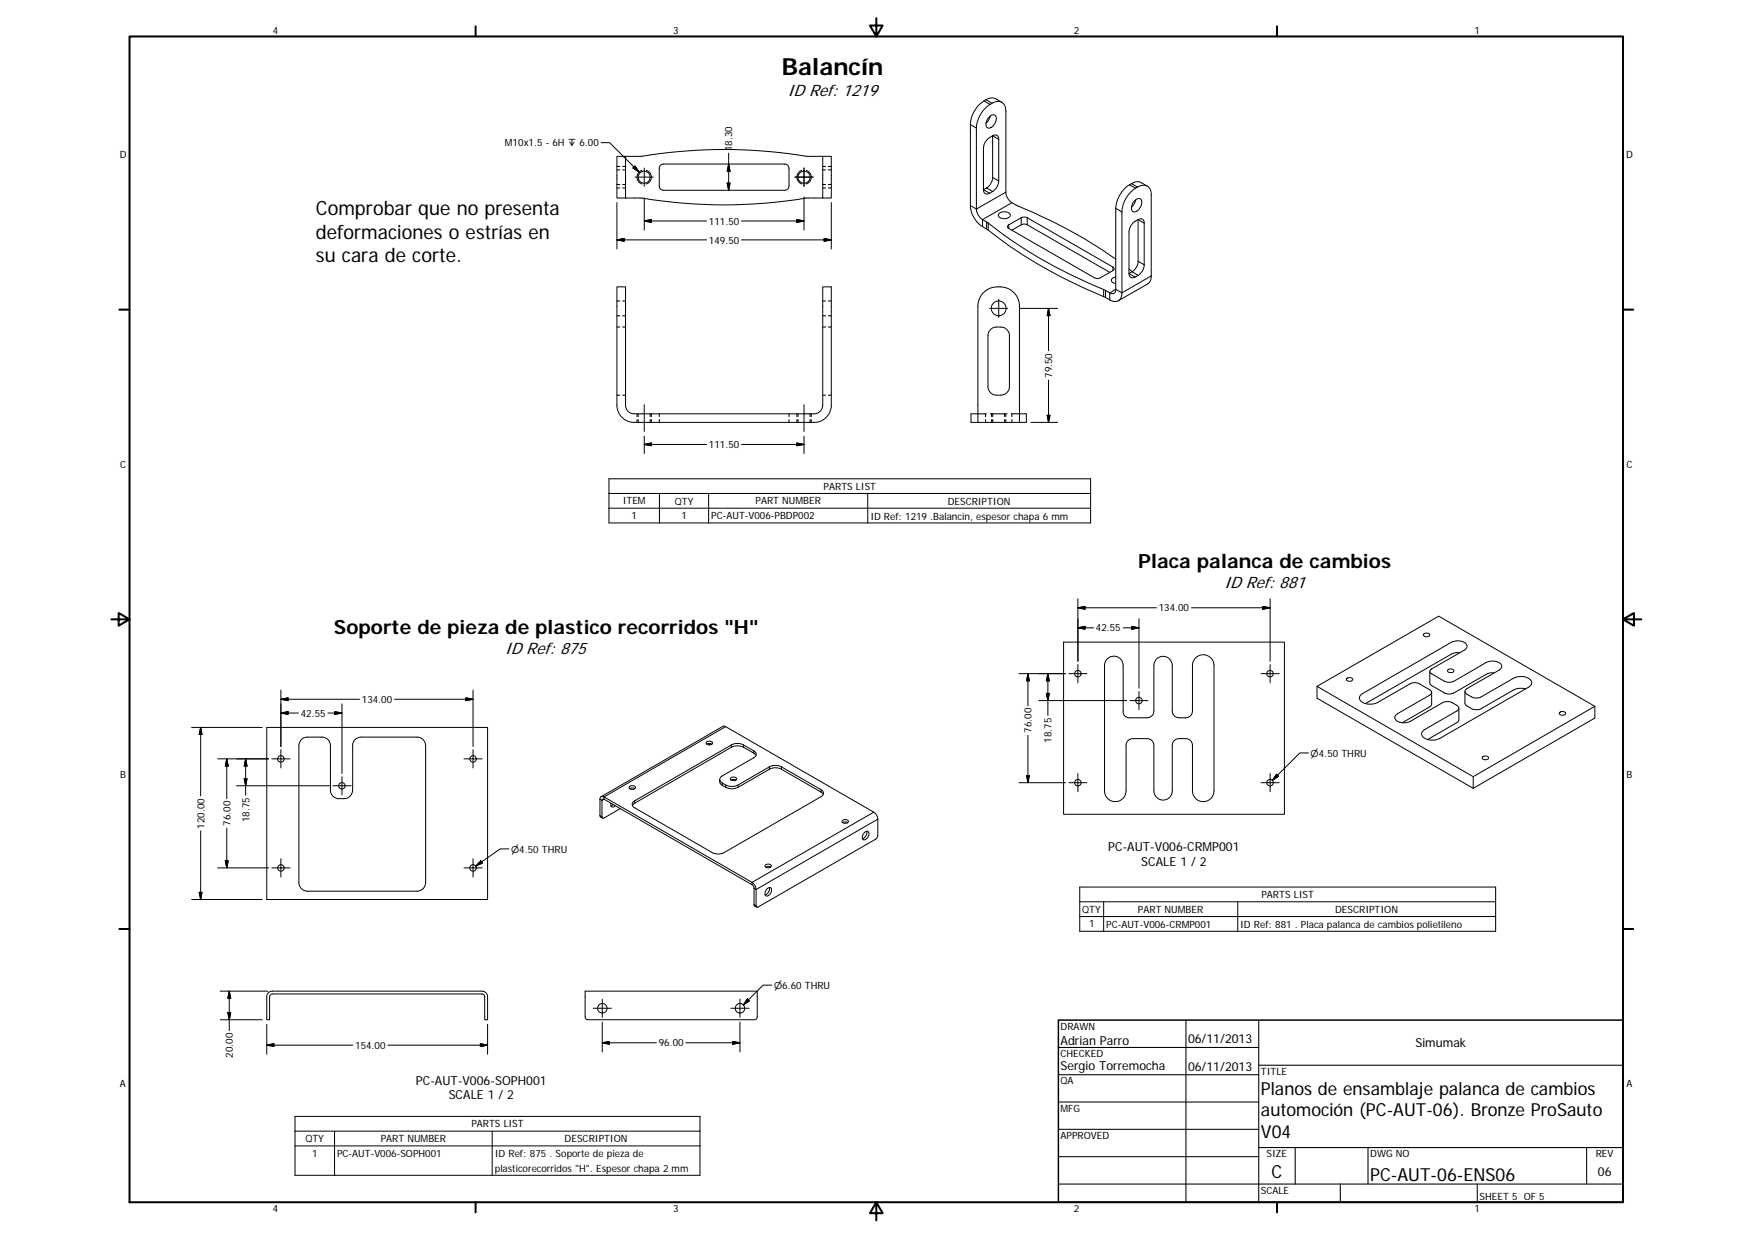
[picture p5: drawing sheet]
<svg xmlns="http://www.w3.org/2000/svg" width="420mm" height="297mm" viewBox="0 0 420 297" stroke-linecap="round" stroke-linejoin="round" font-family="sans-serif">
<g fill="none" stroke="#000" stroke-width=".24">
<path d="M144.2 34.2h2l7.1 7.1M147.9 37.5h2.1v10h-2.1zM150 37.5h3.5a123.7 123.7 0 0 1 40.3 0h3.5M152.3 39.8l1 1.5-1.5-1zM158.4 39.6l.7-.3h29.1a1.01 1.01 0 0 1 1 1.1v4.2a1.01 1.01 0 0 1-1 1h-29.1a1.01 1.01 0 0 1-1-1v-4.4zM174.7 39.3l.4 1.7h-.7zM174.7 36.7v8.9M197.3 37.5h2.1v10h-2.1zM232.7 29.9v19.4M232.7 29.9l1.5 .8M234.2 30.7v19.4M236 24.2l1.4 .8"/>
<path d="M236 24.2a7.3 7.3 0 0 0-3.3 5.7M236.5 23.9l-.5 .3M236.5 23.9a2.48 2.48 0 0 1 2.3-.2l1.5 .8M236.5 23.9l1.4 .9M237.2 28a.94 .94 0 0 1 1.3-.4 .94 .94 0 0 1 .4 1.3l-.1 .3a1.68 1.68 0 0 1-2.1 1.4 2.01 2.01 0 0 1 .5-2.6zM237.4 25a7.2 7.2 0 0 0-3.2 5.7M237.5 27.8l-.4 1-.7 .8M237.9 24.8l-.5 .2M237.9 24.8a2.01 2.01 0 0 1 2.4-.3 2.01 2.01 0 0 1 .9 2.2v19.4M238.1 32.6v9.9M238.1 32.6a.9 .9 0 0 1 1-.1 .9 .9 0 0 1 .4 .9M238.1 32.6l-1.3 .8a3.2 3.2 0 0 0-1 2.1v10"/>
<path d="M238.1 32.6l1.4 .8M239.5 33.4v10M147.9 48.6v11.1M147.9 57.5l1.8-.3v.6zM150 47.5h3.5a123.7 123.7 0 0 0 40.3 0h3.5M152.3 42.5h4.4M154 40.9a1.71 1.71 0 0 0-1.2 1.6 1.71 1.71 0 0 0 1.2 1.6M154.5 40.3v4.4M154.5 53l1.7-.4v.7zM154.5 53h14.9M154.5 47.5v7.7M155 40.9a1.71 1.71 0 0 1 1.2 1.6 1.71 1.71 0 0 1-1.2 1.6"/>
<path d="M169.4 57.5h-21.5M174.4 43.9h.7l-.4 1.7zM177.8 57.5h21.6M177.8 53h15M190.6 42.5h4.4M191.1 52.6l1.7 .4-1.7 .3zM192.3 40.9a1.72 1.72 0 0 0-1.2 1.6 1.72 1.72 0 0 0 1.2 1.6M192.8 40.3v4.4M192.8 47.2v8M193.4 40.9a1.71 1.71 0 0 1 1.2 1.6 1.71 1.71 0 0 1-1.2 1.6M197.6 57.2l1.8 .3-1.8 .3zM199.4 48.6v11.1"/>
<path d="M232.7 49.3l1.5 .8M232.7 49.3a6.2 6.2 0 0 0 2.9 5M234.2 50.1l.4 1.5 1 1M235.6 52.6l1 .6M235.6 52.6v1.7M235.6 54.3l1 .6M235.8 45.5a.9 .9 0 0 0 .5 .9 .9 .9 0 0 0 1-.1M235.8 45.5l1.5 .8M236.6 45.1l-.8 .4M236.6 45.1l1.5 .8M236.6 54.9l.4 .3M236.6 53.2v1.7"/>
<path d="M236.6 53.2l.4 .3M237 53.5a111.5 111.5 0 0 0 27.7 15.9M237 55.2a114.2 114.2 0 0 0 27.7 15.9M237 53.5v1.7M238.1 45.9l-.8 .4M238.1 42.5l1.4 .9M238.1 42.5l-.2 1-.4 .7-.9 .9M239.5 43.4l-.4 1.4-1 1.1M239.6 51.2a1.85 1.85 0 0 1 2.7 .3 1.67 1.67 0 0 1-2.8 .4l-.1-.3zM241.2 46.1l-7 4M241.2 46.1l.1 .7 .5 .9 .9 .9M241.9 54.8l20.6 11.8a1.45 1.45 0 0 0 1.4 0l3-1.7"/>
<path d="M241.9 53.9a.45 .45 0 0 0-.3 .4 .45 .45 0 0 0 .3 .5M241.9 53.9v.9M242.7 48.6l-7.1 4M242.7 48.6l1 .6a121.9 121.9 0 0 1 23.9 12.9M244.9 52.2l-3 1.7M244.9 53.9l-2.3 1.3M244.9 53.9l.5-.2 .9 .2M244.9 52.2v1.7M244.9 52.2l.7-.2 .7 .2M246.3 53.9l19.9 11.4M246.3 52.2v1.7M246.3 52.2l20.6 11.8"/>
<path d="M267.6 50l1.5 .8M267.6 50v19.4M269.1 50.8v19.4M270.9 44.3l1.4 .8M270.9 44.3a7.4 7.4 0 0 0-3.3 5.7M271.4 44a2.2 2.2 0 0 1 2.3-.2l1.4 .8M271.4 44l-.5 .3M271.4 44l1.4 .9M272.1 48.1a.92 .92 0 0 1 .8-.5 .92 .92 0 0 1 .9 .5 2.34 2.34 0 0 1-1.9 2.7 1.22 1.22 0 0 1-.4-1.8zM272.3 45.1a7.2 7.2 0 0 0-3.2 5.7M272.4 47.9l-.5 1.2-.6 .6M272.8 44.9a2 2 0 0 1 2.3-.3 2 2 0 0 1 1 2.2v19.3"/>
<path d="M272.8 44.9l-.5 .2M272.9 52.6v10M272.9 52.6a.89 .89 0 0 1 1.1-.1 .89 .89 0 0 1 .4 1M272.9 52.6l-1.3 .9-.5 .9-.3 1v10.2M272.9 52.6l1.5 .9M274.4 53.5v10M147.9 68.8h2.1v28.4a2.06 2.06 0 0 0 2.1 2h43.1a2.1 2.1 0 0 0 2.1-2v-28.4h2.1v28.4a4.1 4.1 0 0 1-4.2 4.1h-43.1a4.1 4.1 0 0 1-4.2-4.1zM235.7 70.3a5.1 5.1 0 0 1 5.4-1.3 5.1 5.1 0 0 1 3.4 4.4v27.9h-10v-27.9a4.9 4.9 0 0 1 1.2-3.1zM237.3 73.9h4.4M237.5 79l1-.5 1.5-.1a2.06 2.06 0 0 1 2.1 2.1v12.2a2.06 2.06 0 0 1-2.1 2h-1a2.1 2.1 0 0 1-2.1-2v-12.2l.2-.8zM239.5 71.8v4.3M244.6 73.9h9"/>
<path d="M251.4 73.9v10.2M251.4 73.9l.4 1.8h-.7zM264.7 69.4l.4 .2M264.7 71.1l.4 .2M264.7 69.4v1.7M265.1 69.6v1.7M265.1 71.3l1 .6M265.1 69.6l1 .6M266.1 70.2v1.7M266.9 64a.45 .45 0 0 1 .3 .5 .45 .45 0 0 1-.3 .4M266.9 64v.9M267.6 69.4a.89 .89 0 0 1-.4 .9 .89 .89 0 0 1-1.1-.1"/>
<path d="M267.6 69.4l1.5 .8M267.6 69.4l-1.5 .8M267.6 66.4a.82 .82 0 0 0-.8 .3 .82 .82 0 0 0-.1 .9l.9 .4M269.1 70.2a1.78 1.78 0 0 1-.9 1.9 1.78 1.78 0 0 1-2.1-.2M270.8 65.6a.89 .89 0 0 0 .4 .9 .89 .89 0 0 0 1-.1M270.8 65.6l1.4 .8M270.8 64.5l.7 .6M271.5 65.2l-.7 .4M271.5 65.2l1.4 .8M272.9 66l-.7 .4M272.9 62.6l1.5 .9M272.9 62.6l-.1 .8-.4 .9-.9 .9"/>
<path d="M274.4 63.5l-.4 1.4-1.1 1.1M276.1 66.1a2 2 0 0 1-.8 2l-7.1 4M276.1 66.1l-7 4.1M152.8 99.2v.7M154.5 97v6.4M156.2 99.2v.7M191.1 99.2v.7M192.8 97v6.4M194.6 99.2v.7M234.5 99.2h-1.6v2.1h1.6M237.8 99.2v.7M241.2 99.2v.7"/>
<path d="M244.5 99.2h1.6v2.1h-1.6M251.1 99.6h.7l-.4 1.7zM251.4 91.1v10.2M146 114.8h115.5v10.6h-115.5zM146 118.3h115.5M152.8 100.6v.7M154.5 106.6l1.7-.4v.7zM154.5 106.6h14.9M154.5 104.6v4.1M156.2 100.6v.7M158.1 118.3v7.1M169.9 118.3v7.1"/>
<path d="M191.1 106.2l1.7 .4-1.7 .3zM191.1 100.6v.7M192.8 104.6v4.1M192.8 106.6h-15M194.6 100.6v.7M208.1 118.3v7.1M237.8 100.6v.7M241.2 100.6v.7M247.2 101.3h6.4M146 121.8h115.5M255.1 153.9h52.9v41.3h-52.9zM258.5 145.7l1.7-.3v.7z"/>
<path d="M258.5 150.5l1.7-.3v.7zM258.5 145.7h18.9M258.5 150.5h3.8M258.5 143.5v15M258.5 159.3v4.4M265.4 158.1a2.24 2.24 0 0 1 2.5-.7 2.24 2.24 0 0 1 1.5 2.2v11a1.41 1.41 0 0 0 1.4 1.5h4.3a1.66 1.66 0 0 0 1.6-1.6v-10.9a2.2 2.2 0 0 1 2.2-2.3 2.2 2.2 0 0 1 2.2 2.3v10.9a1.66 1.66 0 0 0 1.7 1.6h1.5a1.66 1.66 0 0 0 1.7-1.6v-10.9a2.58 2.58 0 0 1 2.6-2.6 2.58 2.58 0 0 1 2.5 2.6v30a2.58 2.58 0 0 1-2.5 2.6 2.58 2.58 0 0 1-2.6-2.6v-10.9a1.63 1.63 0 0 0-1.7-1.6h-1.5a1.63 1.63 0 0 0-1.7 1.6v10.9a2.2 2.2 0 0 1-2.2 2.2 2.2 2.2 0 0 1-2.2-2.2v-10.9a1.63 1.63 0 0 0-1.6-1.6h-3.4a1.59 1.59 0 0 0-1.6 1.6v10.9a2.58 2.58 0 0 1-2.6 2.6 2.58 2.58 0 0 1-2.6-2.6v-30.3zM269.4 150.5h3.7M271.4 150.2l1.7 .3-1.7 .4zM273.1 148.3v16.7M285.7 145.7h18.9M302.9 145.4l1.7 .3-1.7 .4zM304.6 143.5v15"/>
<path d="M304.6 159.3v4.4M341.4 152.1a.9 .9 0 0 1 1.5 .2 .83 .83 0 0 1-.9 .4 .83 .83 0 0 1-.6-.6zM350.1 156.5h-.9l-1 .2-20.7 12M45.9 174.4h17M48.1 174.4l.3 1.7h-.6zM48.1 174.4v16.4M64 174.4h52.9v41.2h-52.9zM67.4 179.7v4.4M67.4 167.6l1.7-.3v.7zM67.4 170.9l1.7-.3v.7zM67.4 167.6h18.8M67.4 170.9h4.2"/>
<path d="M67.4 165.4v13.6M72.3 177.3l1.2-.6h3.7a2.02 2.02 0 0 1 2 2.1v10.6a2.06 2.06 0 0 0 2.1 2.1h1.2a2.06 2.06 0 0 0 2.1-2.1v-10.6a1.99 1.99 0 0 1 2-2.1h13.4a2.06 2.06 0 0 1 2.1 2.1v32.8a2.1 2.1 0 0 1-2.1 2.1h-26.2a2.06 2.06 0 0 1-2.1-2.1v-33.1zM78.6 170.9h3.4M80.3 170.6l1.7 .3-1.7 .4zM82 168.7v16.7M111.7 167.3l1.7 .3-1.7 .4zM113.4 179.7v4.4M113.4 167.6h-18.8M113.4 165.4v13.6M169.4 177.9a.83 .83 0 0 1 1.4 .4 .86 .86 0 0 1-1.4-.2zM169.5 178.4l.4-.2 .8 .2M170.3 178.3l-.2 .3"/>
<path d="M174 174.2l-29.1 16.9M174 174.2l-.6-.1-29.2 16.9M174 174.2l35.5 20.5M175.4 179.2l1.2-.4 1.7 .4M175.4 178.6v.6M175.4 178.6l-23.2 13.4M175.4 178.6a3.1 3.1 0 0 1 2.9 0M175.4 179.2l-23.2 13.4M178.3 178.6v.6M178.3 178.6l2.5 1.4M178.3 179.2l2.5 1.4M244.3 161.5h11.2"/>
<path d="M246.5 161.5l.4 1.7h-.7zM246.5 161.5v7.7M246.5 176.3v11.3M249.1 168h21.1M250.9 166.2h.7l-.3 1.8zM251.3 161.5l.3 1.7h-.7zM251.3 161.5v10M256.3 161.5h4.4M271 168h4.3M273.1 165.8v4.3M302.4 161.5h4.4M315.8 164.5l29.2-16.8 37.5 21.6-29.2 16.9"/>
<path d="M315.8 164.5v2.9l37.5 21.6M315.8 164.5l37.5 21.7M322.9 162.7a.89 .89 0 0 1 1.5 .3 .89 .89 0 0 1-1.5-.2zM326.4 166.6l21.6-12.6a2.88 2.88 0 0 1 3.8 .7v.5l-.4 .5-8.1 4.7a.62 .62 0 0 0-.4 .6 .62 .62 0 0 0 .4 .5l3.1 1.8a2.75 2.75 0 0 0 2.3 0l7.7-4.5a2.88 2.88 0 0 1 3.7 .7v.6l-.4 .4-7.9 4.6a.71 .71 0 0 0-.5 .7 .71 .71 0 0 0 .5 .6l1.1 .7a2.56 2.56 0 0 0 2.3 0l7.7-4.5a3.4 3.4 0 0 1 4.4 .8 1.14 1.14 0 0 1-.7 1.3l-21.3 12.3a3.4 3.4 0 0 1-4.3-.7 1.14 1.14 0 0 1 .7-1.4l7.7-4.4a.71 .71 0 0 0 .5-.7 .71 .71 0 0 0-.5-.7l-1.8-.9-1.5 .2-7.8 4.5a2.81 2.81 0 0 1-3.8-.7l.1-.7 .5-.4 7.7-4.4a.69 .69 0 0 0 .5-.7 .69 .69 0 0 0-.5-.6l-2.4-1.4a2.39 2.39 0 0 0-2.3 0l-7.7 4.4a3.4 3.4 0 0 1-4.3-.7l-.1-.6zM342.9 161v2.8l.2 .3 3.3 2a2.56 2.56 0 0 0 2.3 0l7.9-4.5 .7-.3h1.1M343.3 166v2.8l-.2 .4-6.8 4.1M347.3 160.5a.74 .74 0 0 1 .8-.2 .74 .74 0 0 1 .5 .7l-.2 .2a.8 .8 0 0 1-1.2-.5zM349.9 169.8v2.8l-.2 .4-7.3 4.3M365.9 165.1l-.6-.1a3.8 3.8 0 0 0-2.4 .4l-7.9 4.6a2.5 2.5 0 0 1-2.1-.1l-1.3-.8-.3-.4v-2.9M374 170.8l.2-.1a.73 .73 0 0 1 .8-.2 .73 .73 0 0 1 .4 .7 .84 .84 0 0 1-.8 .3 .84 .84 0 0 1-.6-.6zM382.5 169.3v2.8l-29.2 16.9M48.1 199.2v16.4"/>
<path d="M52.2 181.9h12.2M54.4 181.9v9.6M54.4 198.5v9.6M54.4 181.9l.3 1.8h-.7zM56.7 188.4h22.3M58.6 186.7h.6l-.3 1.7zM58.9 181.9v8.7M58.9 181.9l.3 1.8h-.6zM65.2 181.9h4.4M79.8 188.4h4.4M82 186.2v4.4M111.3 181.9h4.3"/>
<path d="M143.9 191.6v3.9M143.9 195.5l.5 .3M143.9 191.6l.5 .3M143.9 195.5l.1 .3 .5 .4M144.4 191.9v3.9M144.9 191.1a.59 .59 0 0 0-.7-.1 .59 .59 0 0 0-.3 .6M144.9 191.6l-.5 .3M144.9 191.1v.5M144.9 191.6h-.4l-.1 .3M144.9 191.1l35.4 20.4M144.9 191.6l35.4 20.5M146.5 192.6a.6 .6 0 0 0 .2 .8 .6 .6 0 0 0 .9-.2"/>
<path d="M147.1 192.9l-.6 .3M148.7 193.9l-3.8 2.2h-.4l-.1-.3M151 188.5l.1-.1a.79 .79 0 0 1 1.3 .5 .88 .88 0 0 1-1.5-.2zM151 189.1l.5-.2 .7 .2M152.2 192v.6M152.2 192.6l-.6 .5M172.6 186.9l.1 .8 .5 .6M173.2 187.7v.6M173.2 187.7l.9 .5M173.2 188.3l.9 .5M174.1 188.2l1.1 .3h1.1l.7-.3M174.1 188.2v.6"/>
<path d="M174.1 188.8l.4 .1a3.2 3.2 0 0 0 2.5-.1M175.2 186.5h.1a.78 .78 0 0 1 .8-.3 .78 .78 0 0 1 .5 .7 .87 .87 0 0 1-1.5-.3zM175.3 187l.6-.2 .6 .2M177 188.2v.6M180.8 180.6l.5 .5M180.8 180v.6M180.8 180a.89 .89 0 0 1 .5 .8 .89 .89 0 0 1-.5 .9l-7.6 4.3a.91 .91 0 0 0-.6 .9 .91 .91 0 0 0 .6 .8M184.5 184.4l.2-.1a3.2 3.2 0 0 1 2.7 .1M184.5 183.9v.5M184.5 183.9l-7.5 4.3M184.5 183.9l1.2-.4 1.1 .1 .6 .3M184.5 184.4l-7.5 4.4"/>
<path d="M187.4 183.9v.5M187.4 183.9l9.5 5.4M187.4 184.4l9.5 5.5M196.9 189.3v.6M196.9 189.3a.89 .89 0 0 1 .6 .9 .89 .89 0 0 1-.6 .8l-23.4 13.5a3.1 3.1 0 0 1-2.7-.1l-18.6-10.7a.89 .89 0 0 1-.6-.9 .89 .89 0 0 1 .6-.8M196.9 189.9l.5 .5M202 196.7l.4-.2a.68 .68 0 0 1 1 .6 .86 .86 0 0 1-1.5-.3zM202.1 197.2a1.05 1.05 0 0 1 1.2 0M207.4 199.6a.62 .62 0 0 1 .9-.2 .62 .62 0 0 1 0 .9 1.16 1.16 0 0 1-1.4 .9 1.44 1.44 0 0 1 .5-1.6zM207.9 199.3a1.64 1.64 0 0 1-1.1 1.8M209.5 194.7l-29.2 16.8M209.5 194.7l.2 .1a2.17 2.17 0 0 1 .8 1.6"/>
<path d="M210.5 196.4v4l-.5 .8-28.2 16.2-.4 .1-.1-.3M210.5 196.4l-29.2 16.9M244.3 187.6h11.2M246.2 185.9h.7l-.4 1.7zM256.3 187.6h4.4M258.5 185.5v4.3M302.4 187.6h4.4M304.6 185.5v4.3M306.1 185.6l.5 .5-1.5 1zM313.8 180.5h-2.1l-6.6 6.6M353.3 186.2v2.8M355.6 181.4h.1a.72 .72 0 0 1 .8-.2 .72 .72 0 0 1 .4 .7 .91 .91 0 0 1-1.5-.2z"/>
<path d="M45.9 215.6h17M47.8 213.9h.6l-.3 1.7zM52.2 208.1h12.2M54 206.4h.7l-.3 1.7zM65.2 208.1h4.4M67.4 205.9v4.3M111.3 208.1h4.3M113.4 205.9v4.3M115.3 206.4l.4 .5-1.6 .7zM122 203.5h-2.1l-5.8 4.1M180.3 211.5v.6M180.3 212.1l.4 .3 .1 .5"/>
<path d="M180.3 211.5a2.13 2.13 0 0 1 1 1.8M180.8 216.9l.1 .3 .6 .3M180.8 212.9v4M180.8 216.9l.5 .3M180.8 212.9l.5 .4M181.3 213.3v3.9M183.5 207.4l.1-.1a.79 .79 0 0 1 1.3 .4 .78 .78 0 0 1-.8 .4 .78 .78 0 0 1-.6-.7zM183.6 207.9a1.05 1.05 0 0 1 1.2 0M184 213a.61 .61 0 0 1 .9-.1 .61 .61 0 0 1 .1 .9 1.11 1.11 0 0 1-1.4 .9 1.39 1.39 0 0 1 .4-1.7zM184.5 212.8v.1a1.71 1.71 0 0 1-1 1.6M258.9 212.7h99.8v10.6h-99.8zM258.9 216.2h99.8"/>
<path d="M258.9 219.7h99.8M264.7 216.2v7.1M296.8 216.2v7.1M52.8 237.6h11.5M55 237.6l.3 1.7h-.7zM55 237.6v9.5M64.4 237.9l.9-.3h50.3a1.32 1.32 0 0 1 1.3 1.4v5.5h-.7v-5.5l-.1-.5-.4-.2h-50.5l-.4 .2-.1 .5v5.5h-.7v-5.5v-.5zM140.3 237.6h41.3v6.3l-.6 .6h-40.1l-.4-.3-.2-.4zM144.4 239.5v4.4M177.5 239.5v4.4M179.2 239.5l.5 .4-1.4 1zM185 236.2h-2l-4.7 4.7"/>
<path d="M52.8 244.5h10.1M54.6 242.8h.7l-.3 1.7zM64 245.6v7.2M64 250.6l1.7-.4v.7zM64 250.6h20.6M93 250.6h23.9M115.2 250.2l1.7 .4-1.7 .3zM116.9 245.6v7.2M142.2 241.7h4.4M144.4 245v7.2M144.4 250l1.8-.3v.7zM144.4 250h13"/>
<path d="M164.5 250h13M175.3 241.7h4.4M175.7 249.7l1.8 .3-1.8 .4zM177.5 245v7.2M70.7 267.7h97.2v14.1h-97.2zM70.7 271.2h97.2M70.7 274.7h97.2M80.2 271.2v10.6M118 271.2v10.6"/>
<circle cx="154.5" cy="42.5" r="1.44"/>
<circle cx="192.8" cy="42.5" r="1.45"/>
<circle cx="239.5" cy="73.9" r="1.78"/>
<circle cx="258.5" cy="161.5" r=".77"/>
<circle cx="273.1" cy="167.9" r=".77"/>
<circle cx="304.6" cy="161.5" r=".77"/>
<circle cx="67.4" cy="181.9" r=".77"/>
<circle cx="82" cy="188.4" r=".77"/>
<circle cx="113.4" cy="181.9" r=".77"/>
<circle cx="258.5" cy="187.6" r=".77"/>
<circle cx="304.6" cy="187.6" r=".77"/>
<circle cx="67.4" cy="208.1" r=".77"/>
<circle cx="113.4" cy="208.1" r=".77"/>
<circle cx="144.5" cy="241.7" r="1.13"/>
<circle cx="177.5" cy="241.7" r="1.13"/>
</g>
<g fill="none" stroke="#000" stroke-width=".25">
<path d="M147.9 39.9h.7M149.3 39.9h.7M197.3 39.9h.7M198.7 39.9h.7M147.9 45.1h.7M147.9 40.7h.7M147.9 44.2h.7M149.3 45.1h.7M149.3 40.7h.7M149.3 44.2h.7M197.3 45.1h.7M197.3 40.7h.7"/>
<path d="M197.3 44.2h.7M198.7 45.1h.7M198.7 40.7h.7M198.7 44.2h.7M147.9 78.4h.7M147.9 72.2h.7M147.9 75.7h.7M149.3 78.4h.7M149.3 72.2h.7M149.3 75.7h.7M197.3 78.4h.7M197.3 72.2h.7"/>
<path d="M197.3 75.7h.7M198.7 78.4h.7M198.7 72.2h.7M198.7 75.7h.7M147.9 94.7h.7M149.3 94.7h.7M153 99.2v.7M155.9 99.2v.7M158.1 99.2v.7M189.2 99.2v.7M191.4 99.2v.7M194.3 99.2v.7"/>
<path d="M197.3 94.7h.7M198.7 94.7h.7M234.5 99.2h2M236.4 99.2v.7M237.5 99.2h4M238.1 99.2v.7M240.9 99.2v.7M242.5 99.2h2M242.7 99.2v.7M153 100.6v.7M155.9 100.6v.7M158.1 100.6v.7"/>
<path d="M189.2 100.6v.7M191.4 100.6v.7M194.3 100.6v.7M236.4 100.6v.7M238.1 100.6v.7M240.9 100.6v.7M242.7 100.6v.7M253.8 251.1h48.1M253.8 257.7h48.1M284.4 244.6v43.6M301.9 255.4h87.3M301.9 244.6v43.6"/>
<path d="M253.8 264.2h48.1M253.8 270.7h48.1M253.8 277.3h48.1M301.9 275.1h87.3M310.6 275.1v8.8M328.1 275.1v8.8M380.5 275.1v8.8M253.8 283.9h135.4M321.4 283.9v4.3M354.3 283.9v4.3"/>
</g>
<g fill="none" stroke="#000" stroke-width=".48">
<path d="M31.1 8.7h358.1v279.5h-358.1zM114.1 6.3v2.4M210.2 4.4v4.3l-1.6-2.6h3.1l-1.5 2.6M306.2 6.3v2.4M28.6 74.2h2.5M389.2 74.2h2.5M26.7 148.5h4.4l-2.6-1.5v3l2.6-1.5M389.2 148.5l2.6 1.5v-3l-2.6 1.5h4.4M28.6 222.7h2.5M389.2 222.7h2.5M114.1 288.2v2.5M210.2 288.2l1.5 2.7h-3.1l1.6-2.7v4.4"/>
<path d="M306.2 288.2v2.5"/>
</g>
<path d="M253.8 244.6h135.4v43.6h-135.4z" fill="none" stroke="#000" stroke-width=".36"/>
<g fill="#000" stroke="#000" stroke-width=".24">
<path d="M147.9 57.5l1.8-.3v.6zM152.3 39.8l1 1.5-1.5-1zM154.5 53l1.7-.4v.7zM174.4 43.9h.7l-.4 1.7zM174.7 39.3l.4 1.7h-.7zM191.1 52.6l1.7 .4-1.7 .3zM197.6 57.2l1.8 .3-1.8 .3zM251.4 73.9l.4 1.8h-.7zM251.1 99.6h.7l-.4 1.7zM154.5 106.6l1.7-.4v.7zM191.1 106.2l1.7 .4-1.7 .3zM258.5 145.7l1.7-.3v.7z"/>
<path d="M258.5 150.5l1.7-.3v.7zM271.4 150.2l1.7 .3-1.7 .4zM302.9 145.4l1.7 .3-1.7 .4zM48.1 174.4l.3 1.7h-.6zM67.4 167.6l1.7-.3v.7zM67.4 170.9l1.7-.3v.7zM80.3 170.6l1.7 .3-1.7 .4zM111.7 167.3l1.7 .3-1.7 .4zM246.5 161.5l.4 1.7h-.7zM250.9 166.2h.7l-.3 1.8zM251.3 161.5l.3 1.7h-.7zM54.4 181.9l.3 1.8h-.7z"/>
<path d="M58.6 186.7h.6l-.3 1.7zM58.9 181.9l.3 1.8h-.6zM246.2 185.9h.7l-.4 1.7zM306.1 185.6l.5 .5-1.5 1zM47.8 213.9h.6l-.3 1.7zM54 206.4h.7l-.3 1.7zM115.3 206.4l.4 .5-1.6 .7zM55 237.6l.3 1.7h-.7zM179.2 239.5l.5 .4-1.4 1zM54.6 242.8h.7l-.3 1.7zM64 250.6l1.7-.4v.7zM115.2 250.2l1.7 .4-1.7 .3z"/>
<path d="M144.4 250l1.8-.3v.7zM175.7 249.7l1.8 .3-1.8 .4z"/>
</g>
<text font-size="5.7" x="187.5" y="18">Balancín</text>
<g font-size="4.7">
<text x="75.7" y="51.6">Comprobar que no presenta</text>
<text x="75.7" y="57.3">deformaciones o estrías en</text>
<text x="75.7" y="62.9">su cara de corte.</text>
<text x="273" y="136.2">Placa palanca de cambios</text>
<text x="80.1" y="152">Soporte de pieza de plastico recorridos &quot;H&quot;</text>
</g>
<g font-size="4.3">
<text x="302.4" y="262.4">Planos de ensamblaje palanca de cambios</text>
<text x="302.4" y="267.6">automoción (PC-AUT-06). Bronze ProSauto</text>
<text x="302.4" y="272.8">V04</text>
<text x="304.9" y="282.4">C</text>
<text x="328.6" y="283.3">PC-AUT-06-ENS06</text>
</g>
<g font-size="4">
<text x="188.9" y="23.1">ID Ref: 1219</text>
<text x="293.6" y="141">ID Ref: 881</text>
<text x="121.1" y="156.8">ID Ref: 875</text>
</g>
<g font-size="3">
<text x="265.8" y="204.1">PC-AUT-V006-CRMP001</text>
<text x="273.7" y="207.7">SCALE 1 / 2</text>
<text x="254.3" y="250.5">Adrian Parro</text>
<text x="284.9" y="250.1">06/11/2013</text>
<text x="339.5" y="251.1">Simumak</text>
<text x="254.3" y="256.5">Sergio Torremocha</text>
<text x="284.9" y="256.6">06/11/2013</text>
<text x="99.7" y="260">PC-AUT-V006-SOPH001</text>
<text x="107.6" y="263.6">SCALE 1 / 2</text>
<text x="383.2" y="281.9">06</text>
</g>
<g font-size="2.4">
<text x="65.4" y="8">4</text>
<text x="161.4" y="8">3</text>
<text x="257.5" y="8">2</text>
<text x="353.6" y="8">1</text>
<text x="121.1" y="35.1">M10x1.5 - 6H ↧ 6.00</text>
<text x="28.7" y="38">D</text>
<text x="175.6" y="36.2" transform="rotate(-90 175.6 36.2)">18.30</text>
<text x="390" y="38">D</text>
<text x="170" y="53.9">111.50</text>
<text x="170" y="58.4">149.50</text>
<text x="252.3" y="90.6" transform="rotate(-90 252.3 90.6)">79.50</text>
<text x="170" y="107.4">111.50</text>
<text x="28.8" y="112.2">C</text>
<text x="390.1" y="112.2">C</text>
<text x="197.5" y="117.5">PARTS LIST</text>
<text x="149.4" y="120.9">ITEM</text>
<text x="151.5" y="124.5">1</text>
<text x="161.8" y="121">QTY</text>
<text x="163.4" y="124.5">1</text>
<text x="170.6" y="124.5">PC-AUT-V006-PBDP002</text>
<text x="181.2" y="120.9">PART NUMBER</text>
<text x="208.7" y="124.6">ID Ref: 1219 .Balancín, espesor chapa 6 mm</text>
<text x="227.3" y="121">DESCRIPTION</text>
<text x="277.9" y="146.6">134.00</text>
<text x="262.8" y="151.4">42.55</text>
<text x="72.1" y="171.8">42.55</text>
<text x="86.8" y="168.5">134.00</text>
<text x="247.4" y="175.7" transform="rotate(-90 247.4 175.7)">76.00</text>
<text x="252.1" y="178" transform="rotate(-90 252.1 178)">18.75</text>
<text x="28.8" y="186.5">B</text>
<text x="390.1" y="186.5">B</text>
<text x="55.3" y="198" transform="rotate(-90 55.3 198)">76.00</text>
<text x="59.8" y="197.1" transform="rotate(-90 59.8 197.1)">18.75</text>
<text x="49" y="198.6" transform="rotate(-90 49 198.6)">120.00</text>
<text x="302.5" y="215.3">PARTS LIST</text>
<text x="259.6" y="218.8">QTY</text>
<text x="272.9" y="218.8">PART NUMBER</text>
<text x="320.2" y="218.8">DESCRIPTION</text>
<text x="261.2" y="222.3">1</text>
<text x="265.3" y="222.4">PC-AUT-V006-CRMP001</text>
<text x="297.4" y="222.4">ID Ref: 881 . Placa palanca de cambios polietileno</text>
<text x="85.2" y="251.4">154.00</text>
<text x="158" y="250.9">96.00</text>
<text x="254.3" y="246.8">DRAWN</text>
<text x="55.9" y="253.6" transform="rotate(-90 55.9 253.6)">20.00</text>
<text x="254.3" y="253.4">CHECKED</text>
<text x="302.4" y="257.6">TITLE</text>
<text x="28.8" y="260.7">A</text>
<text x="254.3" y="259.9">QA</text>
<text x="390" y="260.7">A</text>
<text x="254.3" y="266.5">MFG</text>
<text x="73.2" y="273.8">QTY</text>
<text x="91.3" y="273.8">PART NUMBER</text>
<text x="113" y="270.3">PARTS LIST</text>
<text x="135.4" y="273.8">DESCRIPTION</text>
<text x="254.3" y="273.1">APPROVED</text>
<text x="74.8" y="277.3">1</text>
<text x="80.8" y="277.3">PC-AUT-V006-SOPH001</text>
<text x="118.7" y="277.4">ID Ref: 875 . Soporte de pieza de</text>
<text x="118.7" y="280.9">plasticorecorridos &quot;H&quot;. Espesor chapa 2 mm</text>
<text x="303.8" y="277.4">SIZE</text>
<text x="328.6" y="277.4">DWG NO</text>
<text x="382.7" y="277.4">REV</text>
<text x="302.4" y="286.2">SCALE</text>
<text x="354.8" y="287.7">SHEET 5 OF 5</text>
<text x="65.4" y="290.7">4</text>
<text x="161.4" y="290.7">3</text>
<text x="257.5" y="290.7">2</text>
<text x="353.6" y="290.7">1</text>
</g>
<g font-size="2.3">
<text x="314.3" y="181.4">⌀4.50 THRU</text>
<text x="122.6" y="204.4">⌀4.50 THRU</text>
<text x="185.6" y="237">⌀6.60 THRU</text>
</g>
</svg>
